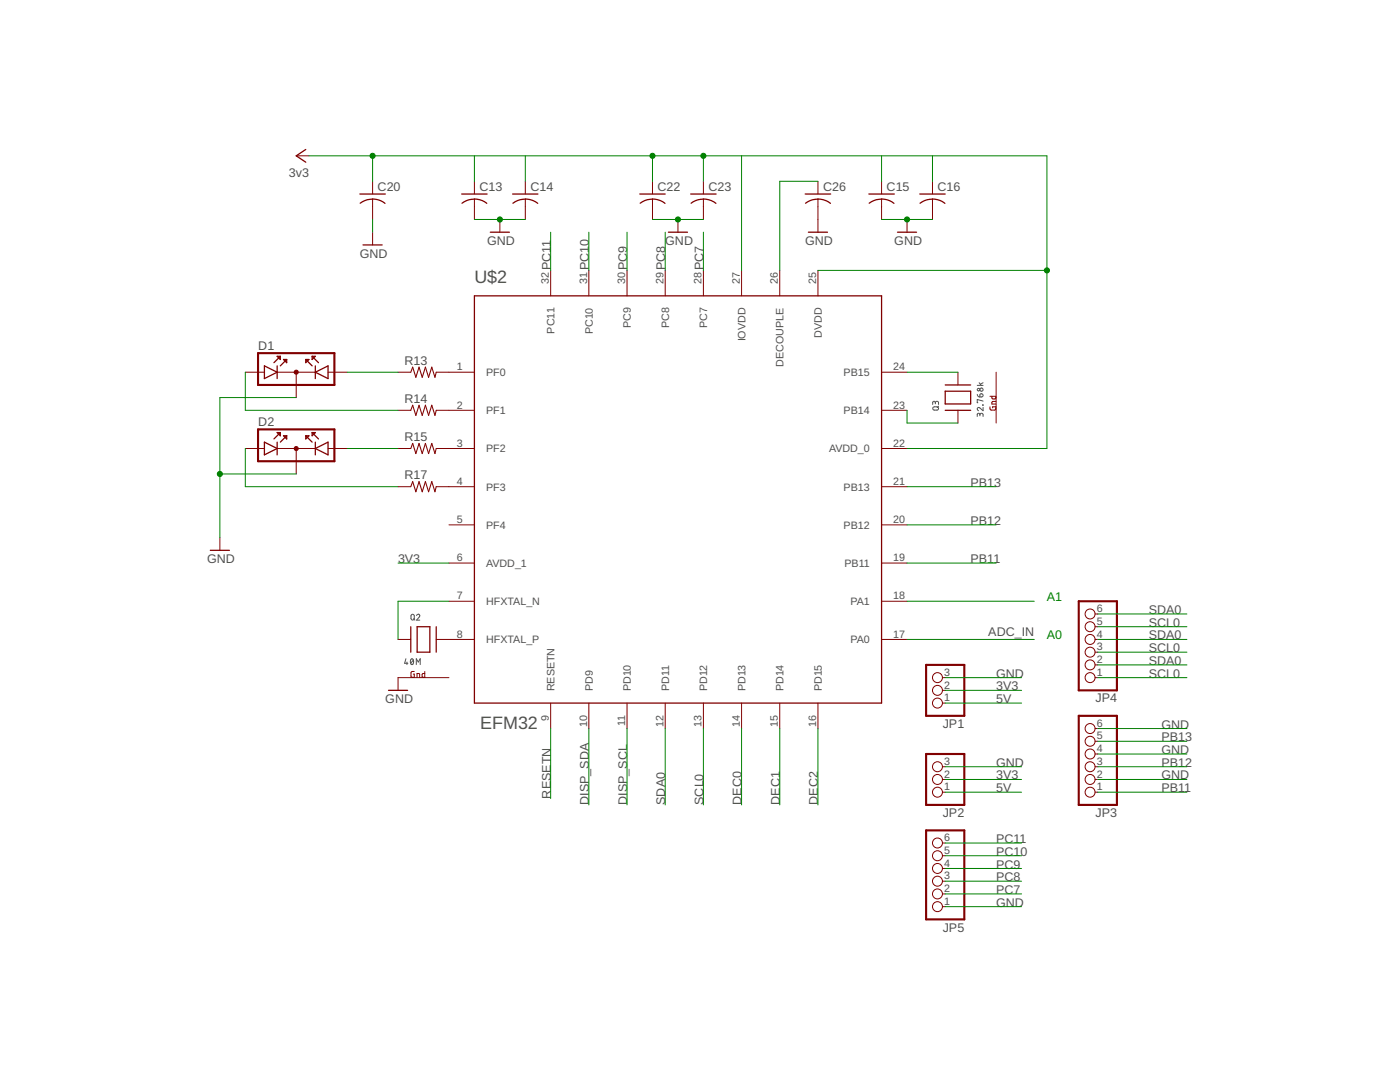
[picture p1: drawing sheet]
<svg xmlns="http://www.w3.org/2000/svg" width="279mm" height="216mm" viewBox="0 0 279 216" stroke-linecap="round" stroke-linejoin="round" font-family="sans-serif">
<g fill="none" stroke="#505050" stroke-width=".2">
<path d="M195 78.7a.51 .51 0 0 0 .6 .5M195 76.9h1.2M195.4 76.4l.4 .5M195.6 78.6a.33 .33 0 0 1 .6 .1 .33 .33 0 0 1-.3 .5h-.3zM196.2 76.4l-.6 .3M186.2 81.3l.8-.1 .2 .1 .1 .3-.2 .2h-.8l-.1-.2zM186.7 80.4l.1-.3h.4l.1 .6M186.7 80.6l-.1-.5h-.2l-.2 .1-.1 .5M187.3 81l-.3 .3M195.6 82.8l.1-.3h.4l.1 .6M195.6 83l-.1-.4-.3-.1-.1 .1-.1 .5M196.2 80.8h.1"/>
<path d="M196.2 81.3v.7l-.6-.6a.33 .33 0 0 0-.6 .1 .33 .33 0 0 0 .3 .5M196.2 80l-1.2-.3v.6h.2M81 131.4l-.2 1h.6M81.2 132.1v.5M82 131.5h.1a.6 .6 0 0 1 .4 .5 .6 .6 0 0 1-.4 .6l-.2-.6zM82.1 122.6h.3l.3 .3-.1 .6-.2 .2h-.3l-.1-.3zM82.5 131.7l-.5 .7M82.5 123.5l.3 .2M83.1 132.6v-1.2l.4 .7 .4-.7v1.2M83.1 122.8a.32 .32 0 0 1 .5-.2 .32 .32 0 0 1 .1 .5l-.6 .6h.7"/>
<circle cx="195.3" cy="77.8" r=".26"/>
<circle cx="195.9" cy="77.8" r=".33"/>
</g>
<g fill="none" stroke="#800000" stroke-width=".25">
<path d="M61 29.8l-1.9 1.3 1.9 1.3M71.8 38.7h5.1M92.1 38.7h5.1M102.3 38.7h5.1M127.7 38.7h5.1M137.8 38.7h5.1M160.7 38.7h5.1M173.4 38.7h5.1M183.6 38.7h5M71.9 40.6a4 4 0 0 1 4.9 0M72.5 48.9h3.8M92.2 40.6a4 4 0 0 1 5 0"/>
<path d="M94.7 59h81.2v81.3h-81.2zM97.9 46.3h3.8M102.4 40.6a4 4 0 0 1 4.9 0M127.8 40.6a4 4 0 0 1 4.9 0M133.4 46.3h3.8M137.9 40.6a4 4 0 0 1 5 0M160.8 40.6a4 4 0 0 1 4.9 0M161.3 46.3h3.8M173.5 40.6a4 4 0 0 1 4.9 0M179.1 46.3h3.8M183.6 40.6a4 4 0 0 1 5 0M52.8 73l2.5 1.3-2.5 1.2z"/>
<path d="M55.3 73v2.5M55.3 71.1h.6v.6zM55.9 71.1l-1.2 1.3M56.6 71.7h.6v.7zM57.2 71.7l-1.3 1.3M61 71.7h.7l-.7 .7zM61 71.7l1.3 1.3M62.3 71.1h.6l-.6 .6zM62.3 71.1l1.3 1.3M62.9 74.3l2.6-1.3v2.5zM62.9 73v2.5M188.6 76.8h5.1"/>
<path d="M188.6 78.1h5.1v2.5h-5.1zM52.8 88.2l2.5 1.3-2.5 1.3zM55.3 88.2v2.6M55.3 86.3h.6v.7zM55.9 86.3l-1.2 1.3M56.6 87h.6v.6zM57.2 87l-1.3 1.2M61 87h.7l-.7 .6zM61 87l1.3 1.2M62.3 86.3h.6l-.6 .7zM62.3 86.3l1.3 1.3M62.9 88.2v2.6"/>
<path d="M62.9 89.5l2.6-1.3v2.6zM188.6 81.9h5.1M42 109.8h3.8M77.5 137.8h3.8M82 125.1v5M83.2 125.1h2.6v5h-2.6zM87.1 125.1v5"/>
</g>
<g fill="none" stroke="#800000" stroke-width=".2">
<path d="M59.1 31.1h2.6M74.4 36.2v2.5M74.4 39.7v4.1M94.7 36.2v2.5M94.7 39.7v4.1M104.8 36.2v2.5M104.8 39.7v4.1M130.2 36.2v2.5M130.2 39.7v4.1M140.4 36.2v2.5M140.4 39.7v4.1M163.2 36.2v2.5"/>
<path d="M163.2 39.7v6.6M175.9 36.2v2.5M175.9 39.7v4.1M186.1 36.2v2.5M186.1 39.7v4.1M74.4 46.3v2.6M99.8 43.8v2.5M109.9 54v5M117.5 54v5M125.1 54v5M132.8 54v5M135.3 43.8v2.5"/>
<path d="M140.4 54v5M148 54v5M155.6 54v5M163.2 54v5M181 43.8v2.5M49 74.3h3.8M55.3 74.3h7.6M59.1 74.3v5M65.5 74.3h3.8M79.4 74.3h2.6M87.1 74.3h7.6M175.9 74.3h5.1"/>
<path d="M191.2 74.3v2.5M197.6 79.1h1.1v.4l-.6 .1-.1-.5M198.8 74.3v10.1M49 89.5h3.8M55.3 89.5h7.6M59.1 89.5v5.1M65.5 89.5h3.8M79.4 81.9h2.6M79.4 89.5h2.6M79.4 97.1h2.6M87.1 81.9h7.6M87.1 89.5h7.6"/>
<path d="M87.1 97.1h7.6M175.9 81.9h5.1M175.9 89.5h5.1M175.9 97.1h5.1M191.2 81.9v2.5M197.6 81.2l.1 .6 1-.1v-.5h-.6v.2M198.7 80.1h-.5l-.2 .2v.3h.7M43.9 107.3v2.5M89.6 104.7h5.1M89.6 112.4h5.1M89.6 120h5.1M175.9 104.7h5.1"/>
<path d="M175.9 112.4h5.1M175.9 120h5.1M79.4 127.6h2.6M82.7 134l-.6 .1-.1 .8 .2 .2h.5v-.6h-.2M83.2 135.1v-.7l.5 .1 .1 .6M84.8 134v1.1h-.5v-.6l.5-.1M87.1 127.6h7.6M89.6 135.2h-10.2v2.6M175.9 127.6h5.1M188.1 135.2h.5M188.1 137.8h.5M218.5 127.6h.6"/>
<path d="M218.5 135.2h.6M218.5 132.7h.6M218.5 130.1h.6M218.5 125.1h.6M218.5 122.5h.6M109.9 140.3v5.1M117.5 140.3v5.1M125.1 140.3v5.1M132.8 140.3v5.1M140.4 140.3v5.1M148 140.3v5.1M155.6 140.3v5.1"/>
<path d="M163.2 140.3v5.1M188.1 140.3h.5M188.1 158.1h.5M188.1 155.5h.5M188.1 153h.5M218.5 158.1h.6M218.5 155.5h.6M218.5 153h.6M218.5 150.5h.6M218.5 147.9h.6M218.5 145.4h.6M188.1 178.4h.5"/>
<path d="M188.1 175.8h.5M188.1 173.3h.5M188.1 170.8h.5M188.1 168.2h.5M188.1 180.9h.5"/>
<circle cx="187.1" cy="137.8" r=".99"/>
<circle cx="187.1" cy="135.2" r=".99"/>
<circle cx="217.6" cy="135.2" r=".99"/>
<circle cx="217.6" cy="130.1" r=".99"/>
<circle cx="217.6" cy="132.7" r=".99"/>
<circle cx="217.6" cy="127.6" r=".99"/>
<circle cx="217.6" cy="125.1" r=".99"/>
<circle cx="217.6" cy="122.5" r=".99"/>
<circle cx="187.1" cy="155.5" r=".99"/>
<circle cx="187.1" cy="158.1" r=".99"/>
<circle cx="187.1" cy="140.3" r=".99"/>
<circle cx="187.1" cy="153" r=".99"/>
<circle cx="217.6" cy="153" r=".99"/>
<circle cx="217.6" cy="158.1" r=".99"/>
<circle cx="217.6" cy="150.5" r=".99"/>
<circle cx="217.6" cy="147.9" r=".99"/>
<circle cx="217.6" cy="145.4" r=".99"/>
<circle cx="217.6" cy="155.5" r=".99"/>
<circle cx="187.1" cy="170.8" r=".99"/>
<circle cx="187.1" cy="168.2" r=".99"/>
<circle cx="187.1" cy="173.3" r=".99"/>
<circle cx="187.1" cy="175.8" r=".99"/>
<circle cx="187.1" cy="178.4" r=".99"/>
<circle cx="187.1" cy="180.9" r=".99"/>
</g>
<path d="M51.5 70.5h15.2v6.3h-15.2zM51.5 85.7h15.2v6.3h-15.2zM215.3 120h7.6v17.8h-7.6zM184.8 132.7h7.6v10.1h-7.6zM184.8 150.5h7.6v10.1h-7.6zM215.3 142.8h7.6v17.8h-7.6zM184.8 165.7h7.6v17.8h-7.6z" fill="none" stroke="#800000" stroke-width=".42"/>
<g fill="#800000" stroke="#800000" stroke-width=".2">
<path d="M58.8 74.1a.4 .4 0 0 1 .6-.1 .4 .4 0 0 1-.1 .6 .4 .4 0 0 1-.6-.3l.4-.1 .1 .1h-.5z" fill-rule="evenodd"/>
<path d="M58.8 89.3a.4 .4 0 0 1 .6-.1 .4 .4 0 0 1-.1 .7 .4 .4 0 0 1-.6-.4h.5v.1l-.5-.1z" fill-rule="evenodd"/>
</g>
<path d="M82 74.3l.4-1 .6 2 .6-2 .7 2 .6-2 .6 2 .7-2 .6 2 .3-1M82 81.9l.4-1 .6 2 .6-2 .7 2 .6-2 .6 2 .7-2 .6 2 .3-1M82 89.5l.4-1 .6 2 .6-2 .7 2 .6-2 .6 2 .7-2 .6 2 .3-1M82 97.1l.4-1 .6 2 .6-2 .7 2 .6-2 .6 2 .7-2 .6 2 .3-1" fill="none" stroke="#800000" stroke-width=".21"/>
<g fill="none" stroke="#008000" stroke-width=".2">
<path d="M61.7 31.1h147.2v58.4h-27.9M74.4 31.1v5.1M94.7 31.1v5.1M104.8 31.1v5.1M130.2 31.1v5.1M140.4 31.1v5.1M148 31.1v22.9M163.2 36.2h-7.6v17.8M175.9 31.1v5.1M186.1 31.1v5.1M74.4 43.8v2.5M94.7 43.8h10.1"/>
<path d="M109.9 46.3v7.7M117.5 46.3v7.7M125.1 46.3v7.7M130.2 43.8h10.2M132.8 46.3v7.7M140.4 46.3v7.7M163.2 54h45.7M175.9 43.8h10.2M49 74.3v7.6h30.4M59.1 79.3h-15.2v28M69.3 74.3h10.1M181 74.3h10.2"/>
<path d="M43.9 94.6h15.2M49 89.5v7.6h30.4M69.3 89.5h10.1M181 81.9v2.5h10.2M181 97.1h17.8M79.4 112.4h10.2M89.6 120h-10.2v7.6M181 120h25.4M181 112.4h17.8M181 104.7h17.8M181 127.6h25.4M188.6 135.2h15.3"/>
<path d="M188.6 137.8h15.3M219.1 135.2h17.8M219.1 127.6h17.8M219.1 122.5h17.8M219.1 132.7h17.8M219.1 125.1h17.8M219.1 130.1h17.8M109.9 145.4v13.9M117.5 145.4v15.2M125.1 145.4v15.2M132.8 145.4v15.2M140.4 145.4v15.2"/>
<path d="M148 145.4v15.2M155.6 145.4v15.2M163.2 145.4v15.2M188.6 153h15.3M188.6 155.5h15.3M188.6 140.3h15.3M188.6 158.1h15.3M219.1 153h17.8M219.1 145.4h17.8M219.1 150.5h17.8M219.1 155.5h17.8M219.1 158.1h17.8"/>
<path d="M219.1 147.9h17.8M188.6 168.2h15.3M188.6 170.8h15.3M188.6 173.3h15.3M188.6 175.8h15.3M188.6 178.4h15.3M188.6 180.9h15.3"/>
</g>
<g fill="#008000" stroke="#008000" stroke-width=".2">
<circle cx="135.3" cy="43.8" r=".51"/>
<circle cx="43.9" cy="94.6" r=".51"/>
<circle cx="99.8" cy="43.8" r=".51"/>
<circle cx="181" cy="43.8" r=".51"/>
<circle cx="130.2" cy="31.1" r=".51"/>
<circle cx="140.4" cy="31.1" r=".51"/>
<circle cx="74.4" cy="31.1" r=".51"/>
<circle cx="208.9" cy="54" r=".51"/>
</g>
<g font-size="3.6" fill="#505050">
<text x="94.7" y="56.5">U$2</text>
<text x="95.8" y="145.4">EFM32</text>
</g>
<g font-size="2.5" fill="#505050">
<text x="57.6" y="35.4">3v3</text>
<text x="75.4" y="38.1">C20</text>
<text x="95.7" y="38.1">C13</text>
<text x="105.8" y="38.1">C14</text>
<text x="131.2" y="38.1">C22</text>
<text x="141.4" y="38.1">C23</text>
<text x="164.3" y="38.1">C26</text>
<text x="176.9" y="38.1">C15</text>
<text x="187.1" y="38.1">C16</text>
<text x="71.8" y="51.4">GND</text>
<text x="97.2" y="48.9">GND</text>
<text x="109.9" y="53.9" transform="rotate(-90 109.9 53.9)">PC11</text>
<text x="117.5" y="53.9" transform="rotate(-90 117.5 53.9)">PC10</text>
<text x="125.1" y="53.9" transform="rotate(-90 125.1 53.9)">PC9</text>
<text x="132.8" y="53.9" transform="rotate(-90 132.8 53.9)">PC8</text>
<text x="132.8" y="48.9">GND</text>
<text x="140.4" y="53.9" transform="rotate(-90 140.4 53.9)">PC7</text>
<text x="160.7" y="48.9">GND</text>
<text x="178.5" y="48.9">GND</text>
<text x="51.5" y="69.8">D1</text>
<text x="80.7" y="72.8">R13</text>
<text x="80.7" y="80.4">R14</text>
<text x="51.5" y="85.1">D2</text>
<text x="80.7" y="88">R15</text>
<text x="80.7" y="95.6">R17</text>
<text x="193.7" y="97.1">PB13</text>
<text x="193.7" y="104.7">PB12</text>
<text x="41.3" y="112.4">GND</text>
<text x="79.4" y="112.4">3V3</text>
<text x="193.7" y="112.4">PB11</text>
<text x="229.3" y="122.5">SDA0</text>
<text x="229.3" y="125.1">SCL0</text>
<text x="197.2" y="126.8">ADC_IN</text>
<text x="229.3" y="127.6">SDA0</text>
<text x="229.3" y="130.1">SCL0</text>
<text x="198.8" y="135.2">GND</text>
<text x="198.8" y="137.7">3V3</text>
<text x="229.3" y="132.7">SDA0</text>
<text x="229.3" y="135.2">SCL0</text>
<text x="76.9" y="140.3">GND</text>
<text x="198.8" y="140.3">5V</text>
<text x="218.6" y="140.2">JP4</text>
<text x="188.1" y="145.2">JP1</text>
<text x="231.8" y="145.4">GND</text>
<text x="231.8" y="147.9">PB13</text>
<text x="198.8" y="153">GND</text>
<text x="198.8" y="155.5">3V3</text>
<text x="231.8" y="150.4">GND</text>
<text x="231.8" y="155.5">GND</text>
<text x="231.8" y="153">PB12</text>
<text x="109.9" y="159.3" transform="rotate(-90 109.9 159.3)">RESETN</text>
<text x="117.5" y="160.6" transform="rotate(-90 117.5 160.6)">DISP_SDA</text>
<text x="125.1" y="160.6" transform="rotate(-90 125.1 160.6)">DISP_SCL</text>
<text x="132.8" y="160.6" transform="rotate(-90 132.8 160.6)">SDA0</text>
<text x="140.4" y="160.6" transform="rotate(-90 140.4 160.6)">SCL0</text>
<text x="148" y="160.6" transform="rotate(-90 148 160.6)">DEC0</text>
<text x="155.6" y="160.6" transform="rotate(-90 155.6 160.6)">DEC1</text>
<text x="163.2" y="160.6" transform="rotate(-90 163.2 160.6)">DEC2</text>
<text x="198.8" y="158.1">5V</text>
<text x="231.8" y="158.1">PB11</text>
<text x="188.1" y="163">JP2</text>
<text x="218.6" y="163">JP3</text>
<text x="198.8" y="168.2">PC11</text>
<text x="198.8" y="170.8">PC10</text>
<text x="198.8" y="173.3">PC9</text>
<text x="198.8" y="175.8">PC8</text>
<text x="198.8" y="178.4">PC7</text>
<text x="188.1" y="185.9">JP5</text>
<text x="198.8" y="180.9">GND</text>
</g>
<g font-size="2.5" fill="#008000">
<text x="208.9" y="120">A1</text>
<text x="208.9" y="127.6">A0</text>
</g>
<g font-size="2.1" fill="#505050">
<text x="109.6" y="56.7" transform="rotate(-90 109.6 56.7)">32</text>
<text x="117.2" y="56.7" transform="rotate(-90 117.2 56.7)">31</text>
<text x="124.8" y="56.7" transform="rotate(-90 124.8 56.7)">30</text>
<text x="132.4" y="56.7" transform="rotate(-90 132.4 56.7)">29</text>
<text x="140" y="56.7" transform="rotate(-90 140 56.7)">28</text>
<text x="147.6" y="56.7" transform="rotate(-90 147.6 56.7)">27</text>
<text x="155.3" y="56.7" transform="rotate(-90 155.3 56.7)">26</text>
<text x="162.9" y="56.7" transform="rotate(-90 162.9 56.7)">25</text>
<text x="125.9" y="65.5" transform="rotate(-90 125.9 65.5)">PC9</text>
<text x="133.5" y="65.5" transform="rotate(-90 133.5 65.5)">PC8</text>
<text x="141.1" y="65.5" transform="rotate(-90 141.1 65.5)">PC7</text>
<text x="110.7" y="66.5" transform="rotate(-90 110.7 66.5)">PC11</text>
<text x="118.3" y="66.7" transform="rotate(-90 118.3 66.7)">PC10</text>
<text x="148.8" y="68.1" transform="rotate(-90 148.8 68.1)">IOVDD</text>
<text x="164" y="67.4" transform="rotate(-90 164 67.4)">DVDD</text>
<text x="91.1" y="73.9">1</text>
<text x="97" y="75">PF0</text>
<text x="156.4" y="73.1" transform="rotate(-90 156.4 73.1)">DECOUPLE</text>
<text x="168.4" y="75">PB15</text>
<text x="178.3" y="73.9">24</text>
<text x="91.1" y="81.5">2</text>
<text x="97" y="82.6">PF1</text>
<text x="168.4" y="82.6">PB14</text>
<text x="178.3" y="81.5">23</text>
<text x="91.1" y="89.1">3</text>
<text x="178.3" y="89.1">22</text>
<text x="97" y="90.3">PF2</text>
<text x="165.4" y="90.3">AVDD_0</text>
<text x="91.1" y="96.8">4</text>
<text x="97" y="97.9">PF3</text>
<text x="168.4" y="97.9">PB13</text>
<text x="178.3" y="96.8">21</text>
<text x="91.1" y="104.4">5</text>
<text x="97" y="105.5">PF4</text>
<text x="168.4" y="105.5">PB12</text>
<text x="178.3" y="104.4">20</text>
<text x="91.1" y="112">6</text>
<text x="97" y="113.1">AVDD_1</text>
<text x="168.5" y="113.1">PB11</text>
<text x="178.3" y="112">19</text>
<text x="91.1" y="119.6">7</text>
<text x="178.3" y="119.6">18</text>
<text x="97" y="120.7">HFXTAL_N</text>
<text x="169.7" y="120.7">PA1</text>
<text x="218.9" y="124.7">5</text>
<text x="218.9" y="122.2">6</text>
<text x="91.1" y="127.2">8</text>
<text x="97" y="128.4">HFXTAL_P</text>
<text x="169.7" y="128.4">PA0</text>
<text x="178.3" y="127.2">17</text>
<text x="218.9" y="129.8">3</text>
<text x="218.9" y="127.2">4</text>
<text x="110.7" y="138" transform="rotate(-90 110.7 138)">RESETN</text>
<text x="118.3" y="138" transform="rotate(-90 118.3 138)">PD9</text>
<text x="125.9" y="138" transform="rotate(-90 125.9 138)">PD10</text>
<text x="133.5" y="138" transform="rotate(-90 133.5 138)">PD11</text>
<text x="141.1" y="138" transform="rotate(-90 141.1 138)">PD12</text>
<text x="148.8" y="138" transform="rotate(-90 148.8 138)">PD13</text>
<text x="156.4" y="138" transform="rotate(-90 156.4 138)">PD14</text>
<text x="164" y="138" transform="rotate(-90 164 138)">PD15</text>
<text x="188.4" y="137.4">2</text>
<text x="188.4" y="134.9">3</text>
<text x="218.9" y="134.9">1</text>
<text x="218.9" y="132.3">2</text>
<text x="109.6" y="143.8" transform="rotate(-90 109.6 143.8)">9</text>
<text x="188.4" y="139.9">1</text>
<text x="117.2" y="145" transform="rotate(-90 117.2 145)">10</text>
<text x="124.8" y="144.8" transform="rotate(-90 124.8 144.8)">11</text>
<text x="132.4" y="145" transform="rotate(-90 132.4 145)">12</text>
<text x="140" y="145" transform="rotate(-90 140 145)">13</text>
<text x="147.6" y="145" transform="rotate(-90 147.6 145)">14</text>
<text x="155.3" y="145" transform="rotate(-90 155.3 145)">15</text>
<text x="162.9" y="145" transform="rotate(-90 162.9 145)">16</text>
<text x="218.9" y="147.6">5</text>
<text x="218.9" y="145">6</text>
<text x="188.4" y="155.2">2</text>
<text x="188.4" y="152.6">3</text>
<text x="218.9" y="155.2">2</text>
<text x="218.9" y="152.6">3</text>
<text x="218.9" y="150.1">4</text>
<text x="188.4" y="157.7">1</text>
<text x="218.9" y="157.7">1</text>
<text x="188.4" y="167.9">6</text>
<text x="188.4" y="172.9">4</text>
<text x="188.4" y="170.4">5</text>
<text x="188.4" y="178">2</text>
<text x="188.4" y="175.5">3</text>
<text x="188.4" y="180.6">1</text>
</g>
</svg>
